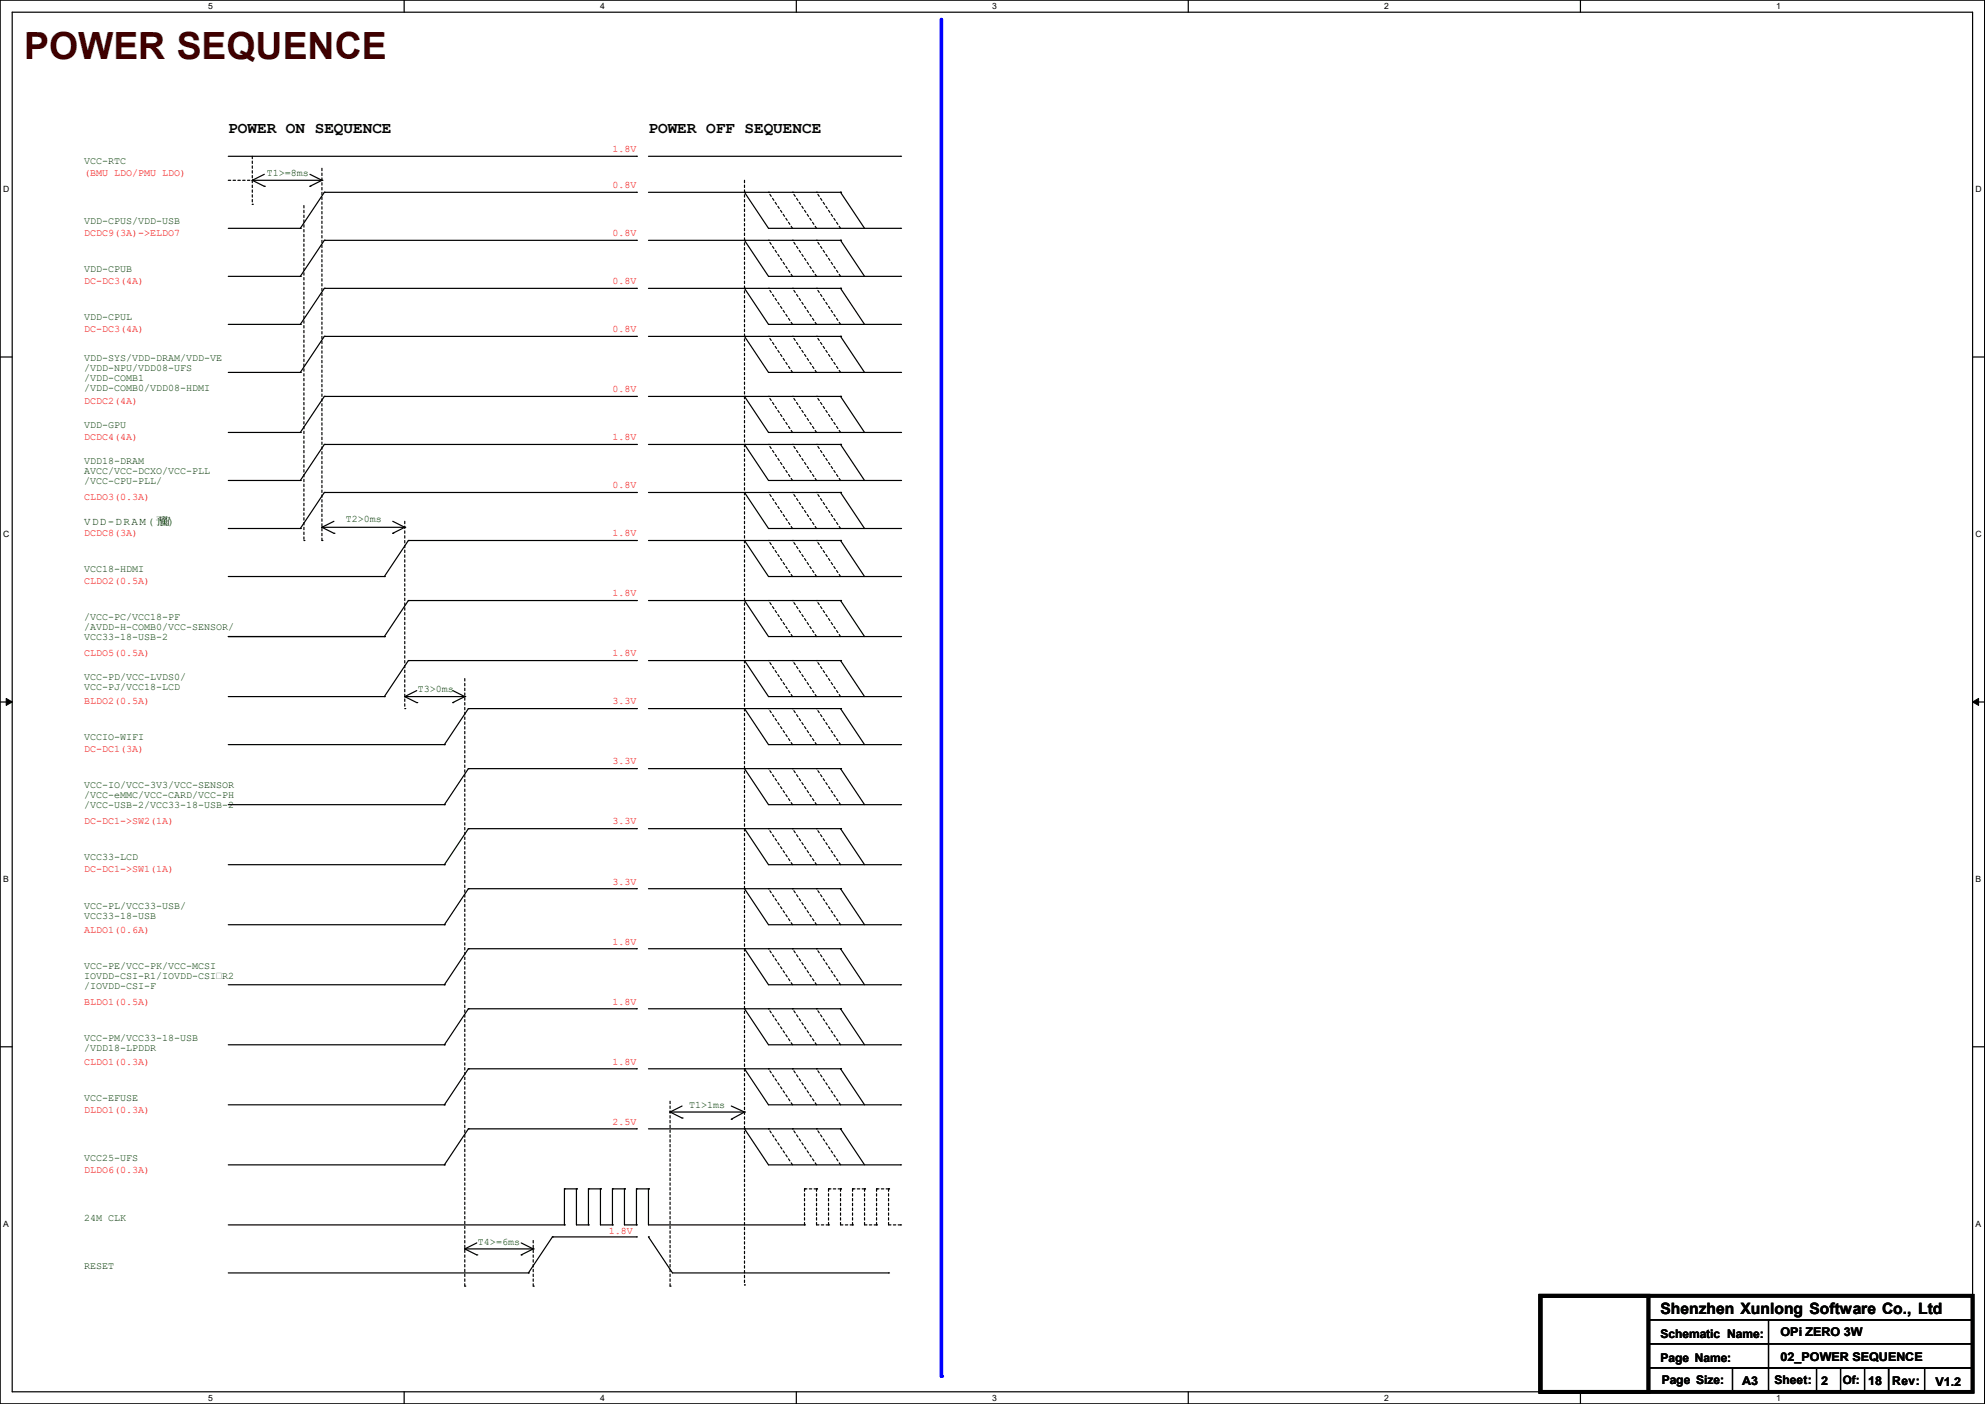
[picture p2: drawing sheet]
<svg xmlns="http://www.w3.org/2000/svg" width="420mm" height="297mm" viewBox="0 0 420 297" stroke-linecap="round" stroke-linejoin="round" font-family="sans-serif">
<path d="M0 0h419.9v297h-419.9zM2.6 2.6h414.8v291.8h-414.8z" fill="none" stroke="#000" stroke-width=".25"/>
<g fill="#fff">
<path d="M44 .3h1v2h-1z"/>
<path d="M44 294.7h1v2h-1z"/>
</g>
<path d="M85.5 0v2.6M85.5 294.4v2.6" fill="none" stroke="#000" stroke-width=".25"/>
<g fill="#fff">
<path d="M127 .3h.9v2h-.9z"/>
<path d="M127 294.7h.9v2h-.9z"/>
</g>
<path d="M168.5 0v2.6M168.5 294.4v2.6" fill="none" stroke="#000" stroke-width=".25"/>
<g fill="#fff">
<path d="M209.9 .3h1v2h-1z"/>
<path d="M209.9 294.7h1v2h-1z"/>
</g>
<path d="M251.4 0v2.6M251.4 294.4v2.6" fill="none" stroke="#000" stroke-width=".25"/>
<g fill="#fff">
<path d="M292.9 .3h.9v2h-.9z"/>
<path d="M292.9 294.7h.9v2h-.9z"/>
</g>
<path d="M334.4 0v2.6M334.4 294.4v2.6" fill="none" stroke="#000" stroke-width=".25"/>
<g fill="#fff">
<path d="M375.8 .3h1v2h-1z"/>
<path d="M375.8 294.7h1v2h-1z"/>
<path d="M.7 39h1.2v2h-1.2z"/>
<path d="M418 39h1.3v2h-1.3z"/>
<path d="M.7 112h1.2v2h-1.2z"/>
<path d="M418 112h1.3v2h-1.3z"/>
</g>
<path d="M0 75.5h2.6M417.4 75.5h2.5" fill="none" stroke="#000" stroke-width=".25"/>
<g fill="#fff">
<path d="M.7 185h1.2v1.9h-1.2z"/>
<path d="M418 185h1.2v1.9h-1.2z"/>
</g>
<path d="M0 148.5h2.6M417.4 148.5h2.5" fill="none" stroke="#000" stroke-width=".25"/>
<path d="M1.3 147.7l1.3 .8-1.3 .7zM417.4 148.5l1.2-.8v1.5z" fill="#000" stroke="#000" stroke-width=".21"/>
<g fill="#fff">
<path d="M.7 257.9h1.2v2h-1.2z"/>
<path d="M418 257.9h1.2v2h-1.2z"/>
</g>
<path d="M48.3 33.1h86.4M134.7 33.1h.1M48.3 48.3h15.2M63.5 48.3h.1M68.6 40.7h.1M68.6 40.7l-5.1 7.6M68.6 40.7h66.1M134.7 40.7h.1M0 221.4h2.6M417.4 221.4h2.5" fill="none" stroke="#000" stroke-width=".25"/>
<path d="M48.3 38.1h5.1M53.4 38.1h.1M53.4 33.1v10.1M53.4 43.2h.1" fill="none" stroke="#000" stroke-width=".25" stroke-dasharray=".5 .5"/>
<path d="M199.2 4.1v287" fill="none" stroke="#00f" stroke-width=".76"/>
<circle cx="199.2" cy="291.1" r=".38" fill="#00f"/>
<g fill="none" stroke="#000" stroke-width=".25">
<path d="M53.4 38.1h.1M53.4 38.1h14.7M53.4 38.1l2.5 1.3M55.9 39.4h.1M55.9 36.9l-2.5 1.2M65.6 39.4h.1M65.6 36.9l2.5 1.2M68.1 38.1h.1M68.1 38.1l-2.5 1.3M137.2 33.1h53.3M190.5 33.1h.1M48.3 58.5h15.2"/>
<path d="M63.5 58.5h.1M68.6 50.8h.1M68.6 50.8l-5.1 7.7M68.6 50.8h66.1M134.7 50.8h.1M137.2 50.8h40.6M137.2 40.7h40.6M157.5 50.8h.1M157.5 40.7h.1M157.5 50.8l5.1 7.7h27.9M157.5 40.7l5.1 7.6h27.9M177.8 50.8h.1"/>
<path d="M177.8 40.7h.1M177.8 50.8l5.1 7.7M177.8 40.7l5.1 7.6M190.5 58.5h.1M190.5 48.3h.1M48.3 68.6h15.2M48.3 78.8h15.2M63.5 68.6h.1M63.5 78.8h.1M68.6 61h.1M68.6 71.2h.1M68.6 61h66.1"/>
<path d="M68.6 61l-5.1 7.6M68.6 71.2h66.1M68.6 71.2l-5.1 7.6M134.7 61h.1M134.7 71.2h.1M137.2 61h40.6M137.2 71.2h40.6M157.5 61h.1M157.5 71.2h.1M157.5 61l5.1 7.6h27.9M157.5 71.2l5.1 7.6h27.9M177.8 61h.1"/>
<path d="M177.8 71.2h.1M177.8 61l5.1 7.6M177.8 71.2l5.1 7.6M190.5 68.6h.1M190.5 78.8h.1M48.3 91.5h15.2M63.5 91.5h.1M68.6 83.9h.1M68.6 94h.1M68.6 94h66.1M68.6 83.9h66.1M68.6 83.9l-5.1 7.6"/>
<path d="M68.6 94l-5.1 7.6M134.7 94h.1M134.7 83.9h.1M137.2 94h40.6M137.2 83.9h40.6M157.5 83.9h.1M157.5 94h.1M157.5 94l5.1 7.6h27.9M157.5 83.9l5.1 7.6h27.9M177.8 83.9h.1M177.8 94h.1M177.8 83.9l5.1 7.6"/>
<path d="M177.8 94l5.1 7.6M190.5 91.5h.1M48.3 101.6h15.2M48.3 111.8h15.2M63.5 101.6h.1M63.5 111.8h.1M68.1 111.5h.1M68.1 111.5h17.5M68.1 111.5l2.6 1.3M68.6 104.2h.1M68.6 104.2l-5.1 7.6M68.6 104.2h66.1"/>
<path d="M70.7 112.8h.1M70.7 110.3l-2.6 1.2M83.1 112.8h.1M83.1 110.3l2.5 1.2M85.6 111.5h.1M85.6 111.5l-2.5 1.3M86.4 114.3h.1M86.4 114.3l-5.1 7.7M86.4 114.3h48.3M134.7 104.2h.1M134.7 114.3h.1M137.2 104.2h40.6"/>
<path d="M137.2 114.3h40.6M157.5 104.2h.1M157.5 114.3h.1M157.5 104.2l5.1 7.6h27.9M157.5 114.3l5.1 7.7h27.9M177.8 104.2h.1M177.8 114.3h.1M177.8 104.2l5.1 7.6M177.8 114.3l5.1 7.7M190.5 101.6h.1M190.5 111.8h.1M48.3 122h33"/>
<path d="M48.3 134.7h33M81.3 122h.1M81.3 134.7h.1M86.4 127h.1M86.4 139.7h.1M86.4 127h48.3M86.4 127l-5.1 7.7M86.4 139.7l-5.1 7.7M86.4 139.7h48.3M134.7 127h.1M134.7 139.7h.1M137.2 127h40.6"/>
<path d="M137.2 139.7h40.6M157.5 127h.1M157.5 139.7h.1M157.5 127l5.1 7.7h27.9M157.5 139.7l5.1 7.7h27.9M177.8 127h.1M177.8 139.7h.1M177.8 127l5.1 7.7M177.8 139.7l5.1 7.7M190.5 122h.1M190.5 134.7h.1M48.3 147.4h33"/>
<path d="M48.3 157.5h45.7M81.3 147.4h.1M85.6 147.4h.1M85.6 147.4h12.7M85.6 147.4l2.6 1.2M88.2 148.6h.1M88.2 146.1l-2.6 1.3M94 157.5h.1M95.8 148.6h.1M95.8 146.1l2.5 1.3M98.3 147.4h.1M98.3 147.4l-2.5 1.2"/>
<path d="M99.1 149.9h.1M99.1 149.9l-5.1 7.6M99.1 149.9h35.6M134.7 149.9h.1M137.2 149.9h40.6M157.5 149.9h.1M157.5 149.9l5.1 7.6h27.9M177.8 149.9h.1M177.8 149.9l5.1 7.6M190.5 147.4h.1M190.5 157.5h.1M48.3 170.2h45.7"/>
<path d="M94 170.2h.1M99.1 162.6h.1M99.1 175.3h.1M99.1 162.6h35.6M99.1 162.6l-5.1 7.6M99.1 175.3h35.6M99.1 175.3l-5.1 7.6M134.7 162.6h.1M134.7 175.3h.1M137.2 162.6h40.6M137.2 175.3h40.6M157.5 162.6h.1"/>
<path d="M157.5 175.3h.1M157.5 162.6l5.1 7.6h27.9M157.5 175.3l5.1 7.6h27.9M177.8 162.6h.1M177.8 175.3h.1M177.8 162.6l5.1 7.6M177.8 175.3l5.1 7.6M190.5 170.2h.1M48.3 182.9h45.7M48.3 195.6h45.7M94 182.9h.1M94 195.6h.1"/>
<path d="M99.1 188h.1M99.1 188l-5.1 7.6M99.1 188h35.6M134.7 188h.1M137.2 188h40.6M157.5 188h.1M157.5 188l5.1 7.6h27.9M177.8 188h.1M177.8 188l5.1 7.6M190.5 182.9h.1M190.5 195.6h.1M48.3 208.3h45.7"/>
<path d="M94 208.3h.1M99.1 200.7h.1M99.1 213.4h.1M99.1 200.7l-5.1 7.6M99.1 200.7h35.6M99.1 213.4h35.6M99.1 213.4l-5.1 7.6M134.7 200.7h.1M134.7 213.4h.1M137.2 200.7h40.6M137.2 213.4h40.6M157.5 200.7h.1"/>
<path d="M157.5 213.4h.1M157.5 200.7l5.1 7.6h27.9M157.5 213.4l5.1 7.6h27.9M177.8 200.7h.1M177.8 213.4h.1M177.8 200.7l5.1 7.6M177.8 213.4l5.1 7.6M190.5 208.3h.1M48.3 221h45.7M48.3 233.7h45.7M94 221h.1M94 233.7h.1"/>
<path d="M99.1 226.1h.1M99.1 238.8h.1M99.1 226.1l-5.1 7.6M99.1 226.1h35.6M99.1 238.8h35.6M99.1 238.8l-5.1 7.6M134.7 226.1h.1M134.7 238.8h.1M137.2 226.1h40.6M137.2 238.8h40.6M141.8 235.2h.1M141.8 235.2h15.7"/>
<path d="M141.8 235.2l2.5 1.3M144.3 236.5h.1M144.3 234l-2.5 1.2M154.7 236.8h.1M154.7 234l2.8 1.2M157.5 226.1h.1M157.5 238.8h.1M157.5 235.2h.1M157.5 226.1l5.1 7.6h27.9M157.5 238.8l5.1 7.6h27.9M157.5 235.2l-2.8 1.6M177.8 226.1h.1"/>
<path d="M177.8 238.8h.1M177.8 226.1l5.1 7.6M177.8 238.8l5.1 7.6M190.5 221h.1M190.5 233.7h.1M48.3 246.4h45.7M48.3 259.1h71.1M94 246.4h.1M119.4 259.1h.1M119.4 251.5h.1M119.4 251.5v7.6M119.4 251.5h2.6"/>
<path d="M122 251.5h.1M122 251.5v7.6h2.5M124.5 259.1h.1M124.5 251.5h.1M124.5 251.5h2.5M124.5 251.5v7.6M127 251.5h.1M127 251.5v7.6h2.6M129.6 259.1h.1M129.6 251.5h.1M129.6 251.5h2.5M129.6 251.5v7.6"/>
<path d="M132.1 251.5h.1M132.1 251.5v7.6h2.6M134.7 259.1h.1M134.7 251.5h.1M134.7 251.5h2.5M134.7 251.5v7.6M137.2 251.5h.1M137.2 251.5v7.6h33M170.2 259.1h.1M190.5 246.4h.1M48.3 269.3h63.5M98.3 264.2h.1"/>
<path d="M98.3 264.2h14.5M98.3 264.2l2.6 1.3M100.9 265.5h.1M100.9 262.9l-2.6 1.3M110.3 265.5h.1M110.3 262.9l2.5 1.3M111.8 269.3h.1M112.8 264.2h.1M112.8 264.2l-2.5 1.3M116.9 261.7h.1M116.9 261.7l-5.1 7.6M116.9 261.7h17.8"/>
<path d="M134.7 261.7h.1M137.2 261.7h.1M137.2 261.7l5.1 7.6h45.7M188 269.3h.1M348.8 279.2h68.6v5.1h-68.6zM348.8 274.1h68.6v5.1h-68.6zM374.2 279.2h43.2v10.1h-43.2zM348.8 284.3h68.6v5h-68.6zM348.8 289.3h68.6v5.1h-68.6zM366.6 289.3h7.6v5.1h-7.6zM384.3 289.3h5.1v5.1h-5.1zM394.5 289.3h5.1v5.1h-5.1z"/>
<path d="M399.6 289.3h7.6v5.1h-7.6z"/>
</g>
<g fill="none" stroke="#000" stroke-width=".25" stroke-dasharray=".5 .5">
<path d="M68.1 35.6v78.7M157.5 38.1v233.7M64.3 43.5v70.8M162.6 50.8h.1M162.6 40.7h.1M167.7 58.5l-5.1-7.7M167.7 50.8h.1M167.7 48.3l-5.1-7.6M167.7 40.7h.1M172.8 58.5l-5.1-7.7M172.8 50.8h.1M172.8 48.3l-5.1-7.6"/>
<path d="M172.8 40.7h.1M177.8 58.5l-5-7.7M177.8 48.3l-5-7.6M162.6 61h.1M162.6 71.2h.1M167.7 68.6l-5.1-7.6M167.7 61h.1M167.7 78.8l-5.1-7.6M167.7 71.2h.1M172.8 68.6l-5.1-7.6M172.8 61h.1M172.8 78.8l-5.1-7.6"/>
<path d="M172.8 71.2h.1M177.8 68.6l-5-7.6M177.8 78.8l-5-7.6M162.6 83.9h.1M162.6 94h.1M167.7 91.5l-5.1-7.6M167.7 83.9h.1M167.7 94h.1M172.8 91.5l-5.1-7.6M172.8 83.9h.1M172.8 94h.1M177.8 91.5l-5-7.6"/>
<path d="M64.3 114.3h.1M68.1 114.3h.1M85.6 110.3v39.6M162.6 104.2h.1M162.6 114.3h.1M167.7 101.6l-5.1-7.6M167.7 111.8l-5.1-7.6M167.7 104.2h.1M167.7 114.3h.1M172.8 101.6l-5.1-7.6M172.8 111.8l-5.1-7.6M172.8 104.2h.1"/>
<path d="M172.8 114.3h.1M177.8 101.6l-5-7.6M177.8 111.8l-5-7.6M162.6 127h.1M162.6 139.7h.1M167.7 122l-5.1-7.7M167.7 134.7l-5.1-7.7M167.7 127h.1M167.7 139.7h.1M172.8 122l-5.1-7.7M172.8 134.7l-5.1-7.7M172.8 127h.1"/>
<path d="M172.8 139.7h.1M177.8 122l-5-7.7M177.8 134.7l-5-7.7M85.6 149.9h.1M98.3 143.6v128.5M162.6 149.9h.1M167.7 147.4l-5.1-7.7M167.7 157.5l-5.1-7.6M167.7 149.9h.1M172.8 147.4l-5.1-7.7M172.8 157.5l-5.1-7.6M172.8 149.9h.1"/>
<path d="M177.8 147.4l-5-7.7M177.8 157.5l-5-7.6M162.6 162.6h.1M162.6 175.3h.1M167.7 170.2l-5.1-7.6M167.7 162.6h.1M167.7 175.3h.1M172.8 170.2l-5.1-7.6M172.8 162.6h.1M172.8 175.3h.1M177.8 170.2l-5-7.6M162.6 188h.1"/>
<path d="M167.7 182.9l-5.1-7.6M167.7 195.6l-5.1-7.6M167.7 188h.1M172.8 182.9l-5.1-7.6M172.8 195.6l-5.1-7.6M172.8 188h.1M177.8 182.9l-5-7.6M177.8 195.6l-5-7.6M162.6 200.7h.1M162.6 213.4h.1M167.7 208.3l-5.1-7.6M167.7 200.7h.1"/>
<path d="M167.7 213.4h.1M172.8 208.3l-5.1-7.6M172.8 200.7h.1M172.8 213.4h.1M177.8 208.3l-5-7.6M141.8 233v39.1M162.6 226.1h.1M162.6 238.8h.1M167.7 221l-5.1-7.6M167.7 233.7l-5.1-7.6M167.7 226.1h.1M167.7 238.8h.1"/>
<path d="M172.8 221l-5.1-7.6M172.8 233.7l-5.1-7.6M172.8 226.1h.1M172.8 238.8h.1M177.8 221l-5-7.6M177.8 233.7l-5-7.6M167.7 246.4l-5.1-7.6M172.8 246.4l-5.1-7.6M177.8 246.4l-5-7.6M98.3 272.1h.1M112.8 262.4v9.7M112.8 272.1h.1"/>
<path d="M141.8 272.1h.1M157.5 271.8h.1"/>
</g>
<g fill="none" stroke="#000" stroke-width=".25" stroke-dasharray=".5">
<path d="M170.2 251.5h2.6M170.2 259.1v-7.6M170.2 251.5h.1M172.8 259.1v-7.6M172.8 251.5h.1M172.8 259.1h2.5M175.3 259.1h.1M175.3 259.1v-7.6M175.3 251.5h.1M175.3 251.5h2.5M177.8 259.1v-7.6M177.8 251.5h.1"/>
<path d="M177.8 259.1h2.6M180.4 259.1h.1M180.4 259.1v-7.6M180.4 251.5h.1M180.4 251.5h2.5M182.9 259.1v-7.6M182.9 251.5h.1M182.9 259.1h2.6M185.5 259.1h.1M185.5 259.1v-7.6M185.5 251.5h.1M185.5 251.5h2.5"/>
<path d="M188 259.1v-7.6M188 251.5h.1M188 259.1h2.5M190.5 259.1h.1"/>
</g>
<path d="M325.9 274.1h91.5v20.3h-91.5zM325.9 274.1h22.9v20.3h-22.9z" fill="none" stroke="#000" stroke-width=".76"/>
<text font-size="7.9" fill="#3f0000" x="5.1" y="12.4">POWER SEQUENCE</text>
<g font-size="3.4">
<text x="48.3" y="28.2">POWER ON SEQUENCE</text>
<text x="137.2" y="28.2">POWER OFF SEQUENCE</text>
</g>
<text font-size="3.3" x="351.3" y="278">Shenzhen Xunlong Software Co., Ltd</text>
<g font-size="2.5">
<text x="351.3" y="283.1">Schematic Name:</text>
<text x="376.7" y="287.9">02_POWER SEQUENCE</text>
<text x="376.7" y="282.6">OPi ZERO 3W</text>
<text x="351.3" y="288.2">Page Name:</text>
<text x="351.6" y="292.7">Page Size:</text>
<text x="368.6" y="293">A3</text>
<text x="375.5" y="292.7">Sheet:</text>
<text x="385.4" y="293">2</text>
<text x="389.9" y="292.9">Of:</text>
<text x="395.3" y="293">18</text>
<text x="400.3" y="293">Rev:</text>
<text x="409.5" y="293.2">V1.2</text>
</g>
<g font-size="2.3" fill="#003f00">
<text x="17.8" y="111.1">VDD-DRAM(预)</text>
<text x="33.6" y="111.1">留</text>
</g>
<g font-size="2.1" fill="#003f00">
<text x="17.8" y="34.7">VCC-RTC</text>
<text x="56.4" y="37.3">T1&gt;=8ms</text>
<text x="17.8" y="47.4">VDD-CPUS/VDD-USB</text>
<text x="17.8" y="57.6">VDD-CPUB</text>
<text x="17.8" y="67.7">VDD-CPUL</text>
<text x="17.8" y="76.4">VDD-SYS/VDD-DRAM/VDD-VE</text>
<text x="17.8" y="78.5">/VDD-NPU/VDD08-UFS</text>
<text x="17.8" y="80.6">/VDD-COMB1</text>
<text x="17.8" y="82.7">/VDD-COMB0/VDD08-HDMI</text>
<text x="17.8" y="90.6">VDD-GPU</text>
<text x="17.8" y="98.2">VDD18-DRAM</text>
<text x="17.8" y="100.3">AVCC/VCC-DCXO/VCC-PLL</text>
<text x="17.8" y="102.4">/VCC-CPU-PLL/</text>
<text x="73.2" y="110.4">T2&gt;0ms</text>
<text x="17.8" y="121.1">VCC18-HDMI</text>
<text x="17.8" y="131.2">/VCC-PC/VCC18-PF</text>
<text x="17.8" y="133.3">/AVDD-H-COMB0/VCC-SENSOR/</text>
<text x="17.8" y="135.5">VCC33-18-USB-2</text>
<text x="17.8" y="143.9">VCC-PD/VCC-LVDS0/</text>
<text x="17.8" y="146">VCC-PJ/VCC18-LCD</text>
<text x="88.4" y="146.5">T3&gt;0ms</text>
<text x="17.8" y="156.6">VCCIO-WIFI</text>
<text x="17.8" y="166.8">VCC-IO/VCC-3V3/VCC-SENSOR</text>
<text x="17.8" y="168.9">/VCC-eMMC/VCC-CARD/VCC-PH</text>
<text x="17.8" y="171">/VCC-USB-2/VCC33-18-USB-2</text>
<text x="17.8" y="182">VCC33-LCD</text>
<text x="17.8" y="192.2">VCC-PL/VCC33-USB/</text>
<text x="17.8" y="194.3">VCC33-18-USB</text>
<text x="17.8" y="204.9">VCC-PE/VCC-PK/VCC-MCSI</text>
<text x="17.8" y="207">IOVDD-CSI-R1/IOVDD-CSI R2</text>
<text x="17.8" y="209.1">/IOVDD-CSI-F</text>
<text x="17.8" y="220.1">VCC-PM/VCC33-18-USB</text>
<text x="17.8" y="222.2">/VDD18-LPDDR</text>
<text x="17.8" y="232.8">VCC-EFUSE</text>
<text x="145.8" y="234.4">T1&gt;1ms</text>
<text x="17.8" y="245.5">VCC25-UFS</text>
<text x="17.8" y="258.2">24M CLK</text>
<text x="101.1" y="263.3">T4&gt;=6ms</text>
<text x="17.8" y="268.4">RESET</text>
</g>
<g font-size="2.1" fill="#f00">
<text x="129.6" y="32.2">1.8V</text>
<text x="17.8" y="37.3">(BMU LDO/PMU LDO)</text>
<text x="129.6" y="39.8">0.8V</text>
<text x="17.8" y="50">DCDC9(3A)-&gt;ELDO7</text>
<text x="129.6" y="50">0.8V</text>
<text x="17.8" y="60.1">DC-DC3(4A)</text>
<text x="129.6" y="60.1">0.8V</text>
<text x="17.8" y="70.3">DC-DC3(4A)</text>
<text x="129.6" y="70.3">0.8V</text>
<text x="129.6" y="83">0.8V</text>
<text x="17.8" y="85.5">DCDC2(4A)</text>
<text x="17.8" y="93.1">DCDC4(4A)</text>
<text x="129.6" y="93.1">1.8V</text>
<text x="17.8" y="105.8">CLDO3(0.3A)</text>
<text x="129.6" y="103.3">0.8V</text>
<text x="17.8" y="113.5">DCDC8(3A)</text>
<text x="129.6" y="113.5">1.8V</text>
<text x="17.8" y="123.6">CLDO2(0.5A)</text>
<text x="129.6" y="126.2">1.8V</text>
<text x="17.8" y="138.9">CLDO5(0.5A)</text>
<text x="129.6" y="138.9">1.8V</text>
<text x="17.8" y="149">BLDO2(0.5A)</text>
<text x="129.6" y="149">3.3V</text>
<text x="17.8" y="159.2">DC-DC1(3A)</text>
<text x="129.6" y="161.7">3.3V</text>
<text x="17.8" y="174.4">DC-DC1-&gt;SW2(1A)</text>
<text x="129.6" y="174.4">3.3V</text>
<text x="17.8" y="184.6">DC-DC1-&gt;SW1(1A)</text>
<text x="129.6" y="187.1">3.3V</text>
<text x="17.8" y="197.3">ALDO1(0.6A)</text>
<text x="129.6" y="199.8">1.8V</text>
<text x="17.8" y="212.5">BLDO1(0.5A)</text>
<text x="129.6" y="212.5">1.8V</text>
<text x="17.8" y="225.2">CLDO1(0.3A)</text>
<text x="129.6" y="225.2">1.8V</text>
<text x="17.8" y="235.4">DLDO1(0.3A)</text>
<text x="129.6" y="237.9">2.5V</text>
<text x="17.8" y="248.1">DLDO6(0.3A)</text>
<text x="128.8" y="261">1.8V</text>
</g>
<g font-size="1.8">
<text x="44" y="1.9">5</text>
<text x="127" y="1.9">4</text>
<text x="209.9" y="1.9">3</text>
<text x="292.9" y="1.9">2</text>
<text x="375.8" y="1.9">1</text>
<text x=".7" y="40.6">D</text>
<text x="418" y="40.6">D</text>
<text x=".7" y="113.6">C</text>
<text x="418" y="113.6">C</text>
<text x=".7" y="186.6">B</text>
<text x="418" y="186.6">B</text>
<text x=".7" y="259.5">A</text>
<text x="418" y="259.5">A</text>
<text x="44" y="296.3">5</text>
<text x="127" y="296.3">4</text>
<text x="209.9" y="296.3">3</text>
<text x="292.9" y="296.3">2</text>
<text x="375.8" y="296.3">1</text>
</g>
</svg>
